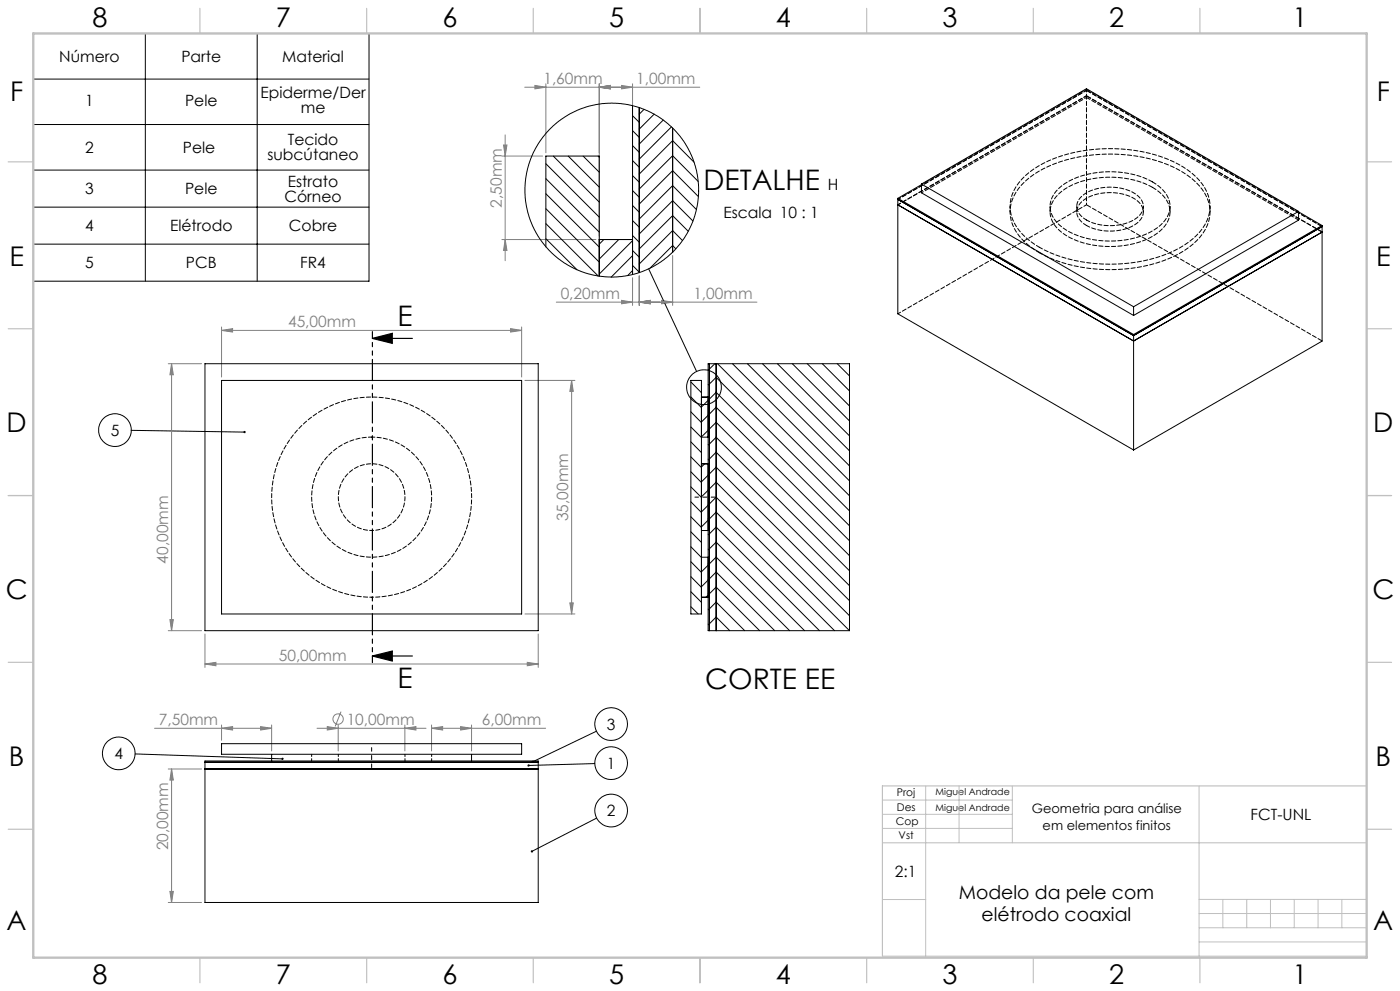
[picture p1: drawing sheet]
<svg xmlns="http://www.w3.org/2000/svg" width="420mm" height="297mm" viewBox="0 0 420 297" stroke-linecap="round" stroke-linejoin="round" font-family="sans-serif">
<g fill="none" stroke="#808080" stroke-width=".3">
<path d="M157.4 26.1h52.5M160.5 25.6l3.3 .5-3.3 .5zM163.8 25.1v20.7M179.8 26.1l3.3-.5v1zM179.8 25.1v45.7M186.5 25.6l3.3 .5-3.3 .5zM189.8 25.1v45.7M150.6 46.8h12.2M151.1 43.5h1l-.5 3.3zM151.6 40.4v37.7M150.6 71.8h28.2M151.6 71.8l.5 3.3h-1z"/>
<path d="M201.8 76.6v14.9M66.5 99l3.3-.5v1zM66.5 98v15M66.5 99h90M153.2 98.5l3.3 .5-3.3 .5zM156.5 98v15M166.9 90.6h60.2M186.5 90l3.3 .6-3.3 .4zM189.8 83.3v8.2M191.8 90.6l3.3-.6v1zM191.8 82.7v8.8M198.5 90l3.3 .6-3.3 .4z"/>
<path d="M50.5 109h10M51.5 109l.5 3.3h-1zM51.5 109v80M157.5 114h15M171.5 114v70M171.5 114l.5 3.3h-1zM50.5 189h10M51 185.7h1l-.5 3.3zM61.5 199l3.3-.5v1zM61.5 190v10M61.5 199h100M157.5 184h15"/>
<path d="M158.2 198.5l3.3 .5-3.3 .5zM161.5 190v10M171 180.7h1l-.5 3.3zM46.4 218.3h35.1M66.5 218.3l3.3-.5v1zM66.5 217.3v4.6M78.2 217.8l3.3 .5-3.3 .5zM81.5 217.3v7.8M95.1 218.3h32.7M98.2 217.8l3.3 .5-3.3 .5zM101.5 217.3v7.8M102.3 213.3l-1.8 4.4"/>
<path d="M121.5 218.3l3.3-.5v1zM121.5 217.3v7.8M129.5 218.3l3.3-.5v1zM129.5 218.3h34.2M129.5 217.3v7.8M138.2 217.8l3.3 .5-3.3 .5zM141.5 217.3v7.8M50.5 230.5h10M51.5 230.5l.5 3.3h-1zM51.5 230.5v40M50.5 270.5h10M51 267.2h1l-.5 3.3z"/>
<circle cx="101.4" cy="215.5" r="1.55"/>
</g>
<g fill="none" stroke="#000" stroke-width=".3">
<path d="M10.1 10.1h100.6v74.2h-100.6zM43.6 10.1v74.2M77.2 10.1v74.2M10.1 23.7h100.6M10.1 37.3h100.6M10.1 51h100.6M10.1 62.1h100.6M10.1 73.2h100.6M194.6 80.6l14.4 30.7M39.4 129l33.9 .5M178.9 219.1l-19 9.2M40.5 226l44.2 1.4"/>
<path d="M178.4 228.8l-19.8 .6M179 245.2l-19.4 10"/>
<circle cx="211.2" cy="116" r="5.2"/>
<circle cx="34.5" cy="128.9" r="4.9"/>
<circle cx="183.4" cy="217" r="4.9"/>
<circle cx="35.6" cy="225.8" r="4.9"/>
<circle cx="183.4" cy="228.7" r="4.9"/>
<circle cx="183.4" cy="242.9" r="4.9"/>
</g>
<path d="M111.7 101.4l6-1.5v3zM111.7 101.4h12M111.7 196.6l6-1.5v3zM111.7 196.6h12" fill="none" stroke="#000" stroke-width=".35"/>
<path d="M208.5 149h6M111.5 224v6" fill="none" stroke="#000" stroke-width=".3" stroke-dasharray="15.2 1.3 1.3 1.3" stroke-dashoffset="14.1"/>
<path d="M111.7 99.4v99.2" fill="none" stroke="#000" stroke-width=".35" stroke-dasharray="6.3 1.3 1.3 1.3 1.3 1.3" stroke-dashoffset="4.4"/>
<g fill="none" stroke="#c0c0c0" stroke-width=".3">
<path d="M264.7 239.8h39M277.7 235.5v51.1M287.7 235.5v17.1M303.7 235.5v17.1M359.7 235.5v51.1M264.7 252.6h145M264.7 244h39M264.7 248.3h39M264.7 269.6h13M359.7 278.1h50M359.7 273.8h50M359.7 269.6h50"/>
<path d="M366.9 269.6v8.5M374 269.6v8.5M381.1 269.6v8.5M388.3 269.6v8.5M395.4 269.6v8.5M402.6 269.6v8.5M264.7 286.6h145M359.7 282.3h50"/>
</g>
<g fill="none" stroke="#c0c0c0" stroke-width=".35">
<path d="M60 2.5v7.5M110 2.5v7.5M160 2.5v7.5M210 2.5v7.5M260 2.5v7.5M310 2.5v7.5M360 2.5v7.5M2.5 48.5h7.5M410 48.5h7.5M2.5 98.5h7.5M410 98.5h7.5M2.5 148.5h7.5"/>
<path d="M410 148.5h7.5M2.5 198.5h7.5M410 198.5h7.5M409.7 235.5h-145v51.1M2.5 248.5h7.5M410 248.5h7.5M60 287v7.5M110 287v7.5M160 287v7.5M210 287v7.5M260 287v7.5M310 287v7.5"/>
<path d="M360 287v7.5"/>
</g>
<path d="M10 10h400v277h-400z" fill="none" stroke="#c0c0c0" stroke-width=".7"/>
<g fill="#000">
<path d="M111.7 101.4l6-1.5v3zM111.7 196.6l6-1.5v3z"/>
<path d="M73.1 129.2a.34 .34 0 0 0 .1 .6 .34 .34 0 0 0 .5-.3h-.4h.4l-.2-.4zM159.3 254.9v.4l.3-.1-.3 .1a.34 .34 0 0 0 .5 .2 .34 .34 0 0 0 0-.5 .34 .34 0 0 0-.5-.1zM159.6 228.1v.3l.3-.1-.3 .1a.35 .35 0 0 0 .5 .1 .35 .35 0 0 0 0-.5 .35 .35 0 0 0-.5 .1zM158.3 229.3l.3 .1h-.4a.34 .34 0 0 0 .5 .3 .34 .34 0 0 0 .1-.5 .34 .34 0 0 0-.5 .1zM84.5 227.2a.34 .34 0 0 0 .1 .5 .34 .34 0 0 0 .5-.3h-.4h.4l-.2-.2z"/>
</g>
<g fill="#808080">
<path d="M78.2 217.8l3.3 .5-3.3 .5zM66.5 218.3l3.3-.5v1zM179.8 26.1l3.3-.5v1zM160.5 25.6l3.3 .5-3.3 .5zM186.5 25.6l3.3 .5-3.3 .5zM179.8 26.1l3.3-.5v1z"/>
<path d="M98.2 217.8l3.3 .5-3.3 .5zM121.5 218.3l3.3-.5v1zM129.5 218.3l3.3-.5v1zM138.2 217.8l3.3 .5-3.3 .5zM186.5 90l3.3 .6-3.3 .4zM191.8 90.6l3.3-.6v1zM191.8 90.6l3.3-.6v1zM198.5 90l3.3 .6-3.3 .4z"/>
<path d="M61.5 199l3.3-.5v1zM158.2 198.5l3.3 .5-3.3 .5z"/>
<path d="M153.2 98.5l3.3 .5-3.3 .5zM66.5 99l3.3-.5v1z"/>
<path d="M171 180.7h1l-.5 3.3zM171.5 114l.5 3.3h-1zM151.6 71.8l.5 3.3h-1zM151.1 43.5h1l-.5 3.3z"/>
<path d="M51.5 109l.5 3.3h-1zM51 185.7h1l-.5 3.3zM51.5 230.5l.5 3.3h-1zM51 267.2h1l-.5 3.3z"/>
</g>
<g fill="none" stroke="#000" stroke-width=".3">
<path d="M189.8 39.2l2 2M189.8 34.7l2 2M189.8 31.7v50.6M191.8 32.2v49.5M193.2 32.8l-1.4 1.4M196.3 34.2l-4.5 4.5M199 36l-7.2 7.2M201.4 38l-9.6 9.7M201.8 38.4v37.2M163.8 53.5l16 16.1M163.8 49.1l16 16M163.8 58.1l16 15.9"/>
<path d="M166 46.8l13.8 13.8M170.5 46.8l9.3 9.3M174.9 46.8l4.9 4.8M179.4 46.8l.4 .3M189.8 48.1l2 2M189.8 57.1l2 2M189.8 52.6l2 2M189.8 43.6l2 2M208.2 48.6l-6.4-6.4-10 10M209.4 54.4l-7.6-7.7-10 10M209.5 58.9l-7.7-7.8-10 10.1M269.3 59.4l70.8 40.9"/>
<path d="M269.3 59.4v34.6l70.8 40.9M269.3 59.8l70.8 40.8 56.5-32.7M276.4 55.2l49.5-28.6 63.7 36.8M276.4 55.2l63.7 36.7M276.4 55.2v2.6l63.7 36.7M276.4 55.3l-7.1 4.1M163.8 71.5l9.3 9.4M163.8 67l15.7 15.7M163.8 62.5l16 16.1M163.8 74v-27.2h16v36M179.8 71.8h10M181.2 71.8l-1.4 1.4"/>
<path d="M185.6 71.8l-5.8 5.8M189.8 79.5l2 2.1M189.8 75.1l2 2M189.8 70.6l2 2M189.8 66.1l2 2M189.8 61.6l2 2M189.8 72.1l-10 10M189.8 76.6l-6.4 6.4M202.7 74.6l-.9-1-6.8 6.8M204.8 72.1l-3-3-10 10M206.5 69.3l-4.7-4.7-10 10M207.9 66.2l-6.1-6.1-10 10"/>
<path d="M208.9 62.8l-7.1-7.2-10 10M269.3 61.4l70.8 40.8 56.5-32.6M389.6 63.4l-49.5 28.5M389.6 63.4v2.6l-49.5 28.5M389.6 63.5l7 4.1M396.6 67.6l-56.5 32.7M396.6 67.6v34.6l-56.5 32.7M189.8 81.1l-1.5 1.5M340.1 91.9v2.6M61.5 109h100v80h-100zM66.5 114h90v70h-90zM207.3 114h3.1v70h-3.1z"/>
<path d="M207.3 119l3.1 3.2M207.3 114.5l3.1 3.2M210.4 119h2M212.4 109h42.4v80h-42.4zM212.4 120l-2 2M212.4 119.7l.4 .4M212.4 115.2l.4 .4M212.4 110.7l.4 .4M212.8 109v80M212.8 115.1l2-2 40 40M212.8 119.6l2-2 40 40M214.5 109l-1.7 1.6"/>
<path d="M214.8 109v80M215.3 109l39.5 39.6M219.7 109l35.1 35.1M224.2 109l30.6 30.6M228.7 109l26.1 26.1M233.2 109l21.6 21.6M237.7 109l17.1 17.1M242.2 109l12.6 12.7M246.7 109l8.1 8.2M251.2 109l3.6 3.7M340.1 100.3v34.6M207.3 127.9l3.1 3.2"/>
<path d="M207.3 136.9l3.1 3.2M207.3 132.4l3.1 3.2M207.3 123.4l3.1 3.2M210.4 139h2M210.4 131h2M211.4 139l-1 .9M212.4 124.5l-2 2M212.4 133.1l.4 .4M212.4 128.7l.4 .3M212.4 137.6l.4 .4M212.4 124.1l.4 .5M212.4 129l-2 1.9"/>
<path d="M212.8 124.1l2-2 40 40M212.8 128.5l2-1.9 40 39.9M212.8 133.1l2-2 40 40M212.8 137.5l2-2 40 40M207.3 159.4l3.1 3.2M207.3 154.9l3.1 3.2M207.3 150.4l3.1 3.2M207.3 145.9l3.1 3.2M207.3 141.4l3.1 3.2M210.4 159h2M212.4 142.4l-2 2M212.4 146.9l-2 2"/>
<path d="M212.4 151.4l-2 2M212.4 155.9l-2 2M212.4 142.1l.4 .4M212.4 155.6l.4 .4M212.4 151.1l.4 .4M212.4 146.6l.4 .4M212.8 142l2-2 40 40M212.8 146.5l2-2 40 40M212.8 151l2-2 40 40M212.8 155.5l2-2 35.6 35.5M212.8 160l2-2 31.1 31M207.3 177.3l3.1 3.2"/>
<path d="M207.3 172.8l3.1 3.2M207.3 168.3l3.1 3.3M207.3 163.9l3.1 3.2M210.4 179h2M210.4 167h2M212.4 169.4l-2 2M212.4 173.8l-2 2.1M212.4 178l.4 .4M212.4 173.6l.4 .4M212.4 164.6l.4 .4M212.4 169l.4 .5M212.4 160.1l.4 .4"/>
<path d="M212.4 178.4l-.6 .6M212.8 164.5l2-2 26.6 26.5M212.8 169l2-2 22.1 22M212.8 173.5l2-2.1 17.6 17.6M212.8 177.9l2-1.9 13.1 13M207.3 181.8l2.1 2.2M212.4 182.5l.4 .4M212.4 187l.4 .4M212.8 182.5l2-2.1 8.6 8.6M212.8 186.9l2-2 4.1 4.1M61.5 228.1h100v42.4h-100zM61.5 228.5h100"/>
<path d="M61.5 230.5h100M66.5 222.9h90v3.2h-90zM81.5 226.1v2M141.5 226.1v2"/>
<circle cx="183.5" cy="57" r="26.1"/>
</g>
<path d="M325.9 26.6v2.6M111.5 131a18 18 0 0 1 15.8 26.6 18 18 0 0 1-30.9 1.1 18 18 0 0 1 13.8-27.7h1.3" fill="none" stroke="#000" stroke-width=".3" stroke-dasharray="1.3 .6" stroke-dashoffset=".3"/>
<path d="M325.9 29.2v32.2M111.5 159a10 10 0 0 0 8.8-14.7 10 10 0 0 0-17.1-.9 10 10 0 0 0 7.3 15.5l1 .1M111.5 179a30 30 0 0 0 26.3-44.5 30 30 0 0 0-51.7-1.5 30 30 0 0 0 23.7 45.9l1.7 .1" fill="none" stroke="#000" stroke-width=".3" stroke-dasharray="1.3 .6" stroke-dashoffset=".7"/>
<path d="M325.9 29.2l-49.5 28.6M325.9 26.8l-49.5 28.5M93.5 226v2M101.5 226v2M121.5 228v-2M129.5 228v-2" fill="none" stroke="#000" stroke-width=".3" stroke-dasharray="1.3 .6" stroke-dashoffset=".6"/>
<path d="M389.6 65.9l-63.7-36.7M389.6 63.5l-63.7-36.7" fill="none" stroke="#000" stroke-width=".3" stroke-dasharray="1.3 .6" stroke-dashoffset=".1"/>
<path d="M311.8 74.1a47 47 0 0 0 42.1 .2 16.3 16.3 0 0 0 9-10.8 12.4 12.4 0 0 0-5.3-11.5 40.2 40.2 0 0 0-25.4-7.5 40.1 40.1 0 0 0-23.5 7.2 12.4 12.4 0 0 0-5.3 12.7 16.5 16.5 0 0 0 8.4 9.7M311.8 75.7a47 47 0 0 0 42.1 .3 16.3 16.3 0 0 0 9-10.8 12.4 12.4 0 0 0-5.3-11.6 40.2 40.2 0 0 0-25.4-7.4 40.1 40.1 0 0 0-23.5 7.1 12.4 12.4 0 0 0-5.3 12.8 16.5 16.5 0 0 0 8.4 9.6M325.9 67.6a15.2 15.2 0 0 0 15.2-.7 4.1 4.1 0 0 0-.6-7.2 15 15 0 0 0-15.9 .7 4 4 0 0 0 .5 6.6l.8 .6M325.9 65.9a15.2 15.2 0 0 0 15.2-.6 4.1 4.1 0 0 0-.6-7.3 15 15 0 0 0-15.9 .7 4 4 0 0 0 .5 6.7l.8 .5" fill="none" stroke="#000" stroke-width=".3" stroke-dasharray="1.3 .6" stroke-dashoffset=".2"/>
<path d="M345.7 54.5a9 9 0 0 1 5.3 7.7 9.5 9.5 0 0 1-6.2 7.5 28.2 28.2 0 0 1-25.1-.8 8.4 8.4 0 0 1-4.6-7.9 10.2 10.2 0 0 1 6.7-7.3 28.4 28.4 0 0 1 23.9 .8M345.7 56.1a9 9 0 0 1 5.3 7.7 9.5 9.5 0 0 1-6.2 7.5 28.2 28.2 0 0 1-25.1-.8 8.4 8.4 0 0 1-4.6-7.8 10.2 10.2 0 0 1 6.7-7.3 28.4 28.4 0 0 1 23.9 .7" fill="none" stroke="#000" stroke-width=".3" stroke-dasharray="1.3 .6"/>
<path d="M396.7 67.9l-70.8-40.8M396.7 69.5l-70.8-40.8M396.7 102.2l-70.8-40.8" fill="none" stroke="#000" stroke-width=".3" stroke-dasharray="1.3 .6" stroke-dashoffset="-.2"/>
<path d="M325.9 27.1l-56.5 32.6M325.9 28.7l-56.5 32.7M325.9 61.4l-56.5 32.6" fill="none" stroke="#000" stroke-width=".3" stroke-dasharray="1.3 .6" stroke-dashoffset=".4"/>
<path d="M303 61.9v1.6M315 61.9v1.6M323 61.9v1.6M343 63.5v-1.6M351 63.5v-1.6M363 63.5v-1.6" fill="none" stroke="#000" stroke-width=".3" stroke-dasharray="1.3 .6" stroke-dashoffset=".8"/>
<g font-size="8.5">
<text x="211.1" y="57.1">DETALHE</text>
<text x="119.2" y="97.6">E</text>
<text x="119.2" y="206.1">E</text>
<text x="211.6" y="206.5">CORTE EE</text>
</g>
<g font-size="8.1">
<text x="27.8" y="8">8</text>
<text x="82.8" y="8">7</text>
<text x="132.8" y="8">6</text>
<text x="182.8" y="8">5</text>
<text x="232.8" y="8">4</text>
<text x="282.8" y="8">3</text>
<text x="332.8" y="8">2</text>
<text x="387.8" y="8">1</text>
<text x="3" y="30.4">F</text>
<text x="413" y="30.4">F</text>
<text x="2.8" y="79.6">E</text>
<text x="412.8" y="79.6">E</text>
<text x="2" y="129.6">D</text>
<text x="412" y="129.6">D</text>
<text x="1.7" y="179.6">C</text>
<text x="411.7" y="179.6">C</text>
<text x="2.7" y="229.6">B</text>
<text x="412.7" y="229.6">B</text>
<text x="2" y="278.9">A</text>
<text x="412" y="278.9">A</text>
<text x="27.8" y="295">8</text>
<text x="82.8" y="295">7</text>
<text x="132.8" y="295">6</text>
<text x="182.8" y="295">5</text>
<text x="232.8" y="295">4</text>
<text x="282.8" y="295">3</text>
<text x="332.8" y="295">2</text>
<text x="387.8" y="295">1</text>
</g>
<g font-size="5.6">
<text x="287.6" y="269.3">Modelo da pele com</text>
<text x="294.5" y="275.9">elétrodo coaxial</text>
</g>
<g font-size="4.7">
<text x="17.8" y="18.5">Número</text>
<text x="54.4" y="18.5">Parte</text>
<text x="84.7" y="18.5">Material</text>
<text x="78.1" y="29.5">Epiderme/Der</text>
<text x="25.6" y="31.7">1</text>
<text x="55.5" y="31.7">Pele</text>
<text x="90.2" y="34">me</text>
<text x="25.6" y="45.8">2</text>
<text x="54.9" y="45.8">Pele</text>
<text x="86.3" y="43.6">Tecido</text>
<text x="80.2" y="48.1">subcútaneo</text>
<text x="25.6" y="58.2">3</text>
<text x="55.5" y="58.2">Pele</text>
<text x="86.4" y="55.9">Estrato</text>
<text x="248.4" y="57">H</text>
<text x="85.3" y="60.4">Córneo</text>
<text x="217" y="65.2">Escala 10 : 1</text>
<text x="25.5" y="69.3">4</text>
<text x="51" y="69.3">Elétrodo</text>
<text x="86.7" y="69.3">Cobre</text>
<text x="25.5" y="80.4">5</text>
<text x="55.8" y="80.4">PCB</text>
<text x="90.1" y="80.4">FR4</text>
<text x="33.2" y="130.6">5</text>
<text x="182.1" y="218.7">3</text>
<text x="34.4" y="227.5">4</text>
<text x="182.1" y="230.4">1</text>
<text x="182.1" y="244.6">2</text>
<text x="375.2" y="245.7">FCT-UNL</text>
<text x="268.4" y="263">2:1</text>
</g>
<g font-size="4.7" fill="#808080">
<text x="163" y="25.1">1,60mm</text>
<text x="190.9" y="25.1">1,00mm</text>
<text x="150.6" y="62.2" transform="rotate(-90 150.6 62.2)">2,50mm</text>
<text x="168.2" y="89.5">0,20mm</text>
<text x="208" y="89.5">1,00mm</text>
<text x="86.4" y="98">45,00mm</text>
<text x="170.5" y="156.2" transform="rotate(-90 170.5 156.2)">35,00mm</text>
<text x="50.5" y="168.9" transform="rotate(-90 50.5 168.9)">40,00mm</text>
<text x="83.6" y="198">50,00mm</text>
<text x="47.7" y="217.2">7,50mm</text>
<text x="104" y="217.2">10,00mm</text>
<text x="144.6" y="217.2">6,00mm</text>
<text x="50.5" y="254.8" transform="rotate(-90 50.5 254.8)">20,00mm</text>
</g>
<g font-size="3.9">
<text x="309.5" y="243.8">Geometria para análise</text>
<text x="312.8" y="248.7">em elementos finitos</text>
</g>
<g font-size="3.2">
<text x="269" y="238.7">Proj</text>
<text x="269" y="242.9">Des</text>
<text x="268.7" y="247.3">Cop</text>
<text x="269.6" y="251.6">Vst</text>
</g>
<g font-size="2.8">
<text x="280.7" y="238.3">Miguel Andrade</text>
<text x="280.7" y="242.9">Miguel Andrade</text>
</g>
</svg>
